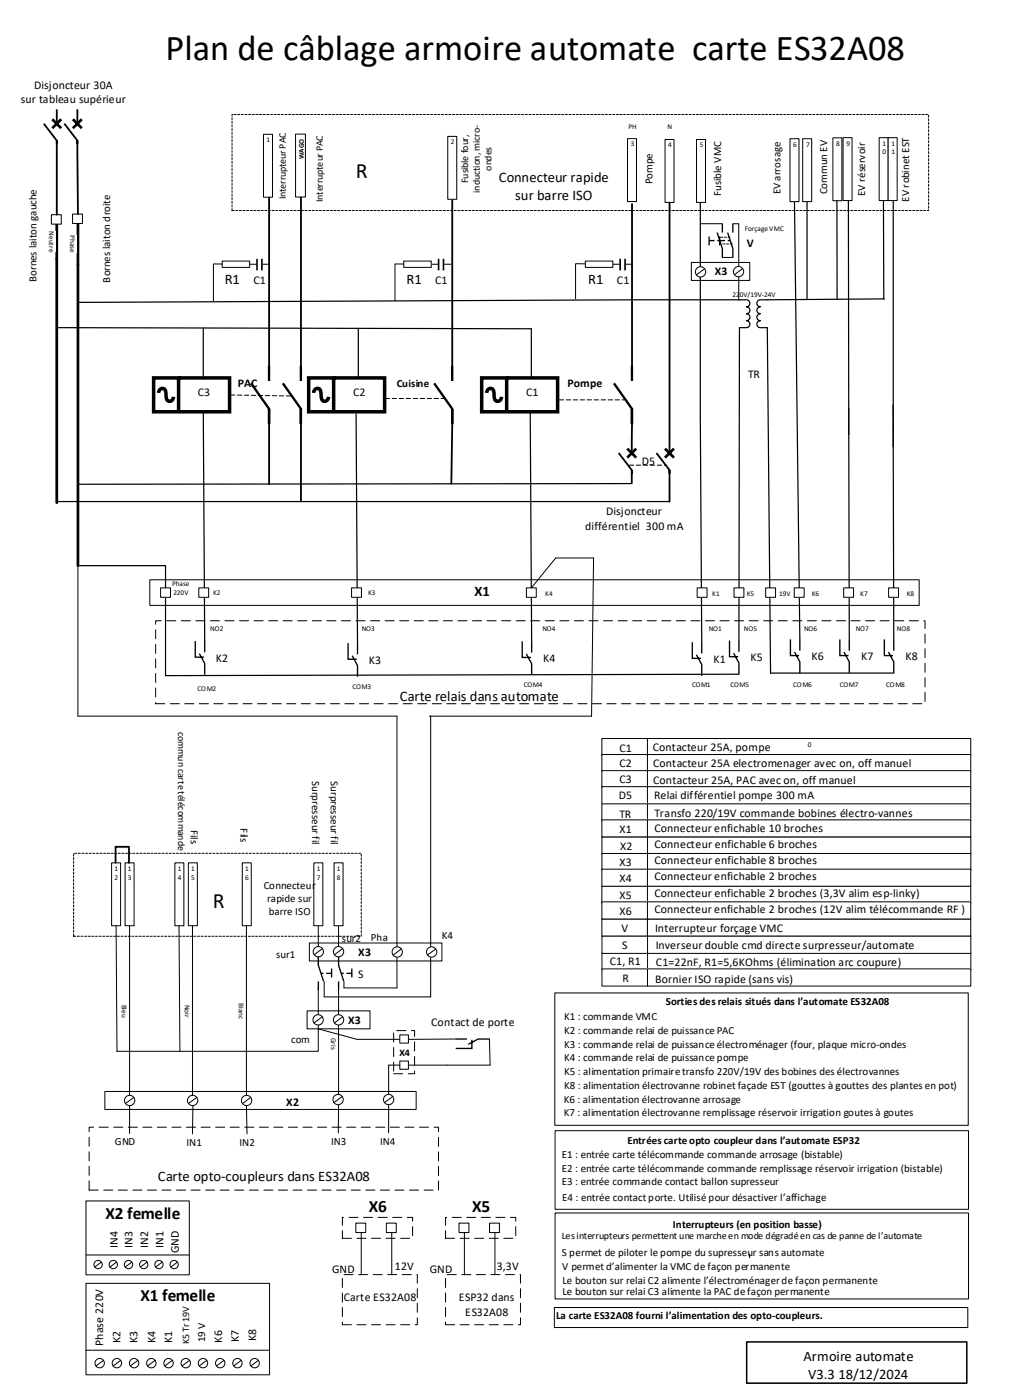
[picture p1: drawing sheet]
<svg xmlns="http://www.w3.org/2000/svg" width="297mm" height="407mm" viewBox="0 0 297 407" stroke-linecap="round" stroke-linejoin="round" font-family="sans-serif">
<path d="M46.1 114.3a1.08 1.08 0 0 1 1-1.3 1.08 1.08 0 0 1 1.1 1.1l.1 .8a1.41 1.41 0 0 0 1.1 1.8 1.21 1.21 0 0 0 1-1.3M51.9 109.9h14.8v9.9h-22v-9.9h7.2v9.9M91.2 114.3a1.08 1.08 0 0 1 1-1.3 1.08 1.08 0 0 1 1.1 1.1l.1 .8a1.41 1.41 0 0 0 1 1.8 1.21 1.21 0 0 0 1.1-1.3M97 109.9h14.8v9.9h-22.1v-9.9h7.3v9.9M141.5 114.3a1.08 1.08 0 0 1 1-1.3 1.08 1.08 0 0 1 1.1 1.1l.1 .8a1.41 1.41 0 0 0 1 1.8 1.21 1.21 0 0 0 1.1-1.3M147.3 109.9h14.8v9.9h-22v-9.9h7.2v9.9" fill="none" stroke="#000" stroke-width="1" stroke-linecap="butt"/>
<path d="M126.2 111.5l5.3 7.4v4.4v-4.4M131.5 106.4v4.4M178.5 111.5l5.2 7.4v4.4v-4.4M183.7 106.4v4.4" fill="none" stroke="#000" stroke-width=".68" stroke-linecap="butt"/>
<path d="M16.5 65.2v10.1" fill="none" stroke="#000" stroke-width=".79"/>
<path d="M13.6 67.2h2.6v6.1h-2.6z" fill-rule="evenodd" fill="#fff"/>
<path d="M16.5 75.3v70.9M22.7 65v12" fill="none" stroke="#000" stroke-width=".79"/>
<path d="M19.8 68.4h2.5v5.1h-2.5z" fill-rule="evenodd" fill="#fff"/>
<path d="M22.7 77v87.5" fill="none" stroke="#000" stroke-width=".79"/>
<g fill="none" stroke="#000" stroke-width=".35">
<path d="M203.6 58.5v63.2l.4 65.1M231 58.6l1.6 127.4M234.7 58.6v28.5M246.7 57.6l.1 68.8M256.9 57.7l.1 29.2M259.7 57.4v72.6M16.5 95.3l138 .3v14.3M22.7 88l194.3-.8a1.01 1.01 0 0 1 1 1 1.01 1.01 0 0 1-1 1 1.01 1.01 0 0 1 1 1 1.01 1.01 0 0 1-1 1 1.01 1.01 0 0 1 1 1.1 1.01 1.01 0 0 1-1 1 1.01 1.01 0 0 1 1 1 1.01 1.01 0 0 1-1 1h-2l-.2 91M59.1 95.4v14.5M104.2 95.5v14.4M257.2 86.9l-36.1 .3a1.01 1.01 0 0 0-1 1 1.01 1.01 0 0 0 1 1 1.01 1.01 0 0 0-1 1 1.01 1.01 0 0 0 1 1 1.01 1.01 0 0 0-1 1.1 1.01 1.01 0 0 0 1 1 1.01 1.01 0 0 0-1 1 1.01 1.01 0 0 0 1 1h2l.9 100.5M59.1 119.8l.4 66.6"/>
<path d="M154.2 119.9l.4 66.6M246.8 118.6l.1 67.4M259.7 117.8l.2 68.2M103.5 120.4l.4 66.6M183.7 140.7l-161 .2M214.9 196.1l-166.8 .4M224 195.8h35.9"/>
</g>
<g fill="none" stroke="#000" stroke-width=".39">
<path d="M56.8 186.4v4.7h2.5M58 190.1l1.5 2.9v3.2M59.5 186.4v3.3M101.2 187v4.7h2.5M102.4 190.7l1.5 2.9v3.2M103.9 187v3.3M151.8 186.5v4.7h2.6M153 190.2l1.6 2.8v3.3M154.6 186.5v3.3M201.3 186.8v4.7h2.5M202.5 190.5l1.5 2.8v3.3M204 186.8v3.3"/>
<path d="M212.1 186.3v4.7h2.5M213.3 190l1.5 2.8v3.3M214.8 186.3v3.3M229.8 186v4.7h2.5M231 189.6l1.6 2.9v3.3M232.6 186v3.3M244.2 186v4.7h2.5M245.4 189.6l1.5 2.9v3.3M246.9 186v3.3M257.1 186v4.7h2.5M258.3 189.6l1.6 2.9v3.3M259.9 186v3.3"/>
</g>
<path d="M78.2 57.4v49M131.5 58.3v48.1M183.8 59.3v47.1M194.7 58.3v69.3" fill="none" stroke="#000" stroke-width=".53"/>
<path d="M45.3 180.5h223.7v24.2h-223.7z" fill="none" stroke="#000" stroke-width=".29" stroke-dasharray="2.6 1.6"/>
<path d="M76.6 39.1h2.6v18.3h-2.6z" fill-rule="evenodd" fill="#fff"/>
<path d="M76.6 39.1h2.6v18.3h-2.6z" fill="none" stroke="#000" stroke-width=".29"/>
<path d="M130.2 39.7h2.6v18.3h-2.6z" fill-rule="evenodd" fill="#fff"/>
<path d="M130.2 39.7h2.6v18.3h-2.6z" fill="none" stroke="#000" stroke-width=".29"/>
<path d="M182.5 40.3h2.6v18.3h-2.6z" fill-rule="evenodd" fill="#fff"/>
<path d="M182.5 40.3h2.6v18.3h-2.6z" fill="none" stroke="#000" stroke-width=".29"/>
<path d="M193.4 40.6h2.6v18.3h-2.6z" fill-rule="evenodd" fill="#fff"/>
<path d="M193.4 40.6h2.6v18.3h-2.6z" fill="none" stroke="#000" stroke-width=".29"/>
<path d="M202.5 40.6h2.6v18.3h-2.6z" fill-rule="evenodd" fill="#fff"/>
<path d="M202.5 40.6h2.6v18.3h-2.6z" fill="none" stroke="#000" stroke-width=".29"/>
<path d="M233.4 40.3h2.6v18.3h-2.6z" fill-rule="evenodd" fill="#fff"/>
<path d="M233.4 40.3h2.6v18.3h-2.6z" fill="none" stroke="#000" stroke-width=".29"/>
<path d="M229.7 40.3h2.6v18.3h-2.6z" fill-rule="evenodd" fill="#fff"/>
<path d="M229.7 40.3h2.6v18.3h-2.6z" fill="none" stroke="#000" stroke-width=".29"/>
<path d="M242.2 40.1h2.6v18.3h-2.6z" fill-rule="evenodd" fill="#fff"/>
<path d="M242.2 40.1h2.6v18.3h-2.6z" fill="none" stroke="#000" stroke-width=".29"/>
<path d="M245.1 40h2.6v18.3h-2.6z" fill-rule="evenodd" fill="#fff"/>
<path d="M245.1 40h2.6v18.3h-2.6z" fill="none" stroke="#000" stroke-width=".29"/>
<path d="M255.6 40h2.6v18.3h-2.6z" fill-rule="evenodd" fill="#fff"/>
<path d="M255.6 40h2.6v18.3h-2.6z" fill="none" stroke="#000" stroke-width=".29"/>
<path d="M258.2 40h2.7v18.3h-2.7z" fill-rule="evenodd" fill="#fff"/>
<path d="M258.2 40h2.7v18.3h-2.7z" fill="none" stroke="#000" stroke-width=".29"/>
<path d="M25.9 327.8h101.6v18.3h-101.6z" fill="none" stroke="#000" stroke-width=".29" stroke-dasharray="2.6 1.6"/>
<path d="M32.4 251h2.7v18.3h-2.7z" fill-rule="evenodd" fill="#fff"/>
<path d="M32.4 251h2.7v18.3h-2.7z" fill="none" stroke="#000" stroke-width=".29"/>
<path d="M36.4 251h2.6v18.3h-2.6z" fill-rule="evenodd" fill="#fff"/>
<path d="M36.4 251h2.6v18.3h-2.6z" fill="none" stroke="#000" stroke-width=".29"/>
<path d="M50.8 251h2.7v18.3h-2.7z" fill-rule="evenodd" fill="#fff"/>
<path d="M50.8 251h2.7v18.3h-2.7z" fill="none" stroke="#000" stroke-width=".29"/>
<path d="M54.8 251h2.6v18.3h-2.6z" fill-rule="evenodd" fill="#fff"/>
<path d="M54.8 251h2.6v18.3h-2.6z" fill="none" stroke="#000" stroke-width=".29"/>
<path d="M70.4 251h2.7v18.3h-2.7z" fill-rule="evenodd" fill="#fff"/>
<path d="M70.4 251h2.7v18.3h-2.7z" fill="none" stroke="#000" stroke-width=".29"/>
<path d="M91.2 251h2.7v18.3h-2.7z" fill-rule="evenodd" fill="#fff"/>
<path d="M91.2 251h2.7v18.3h-2.7z" fill="none" stroke="#000" stroke-width=".29"/>
<path d="M97.1 251h2.6v18.3h-2.6z" fill-rule="evenodd" fill="#fff"/>
<path d="M97.1 251h2.6v18.3h-2.6zM33.8 269.3l.2 36.5M37.7 269.3v49.3M52 269.3l.3 36.5M92.5 287.5v18.3h-58.6" fill="none" stroke="#000" stroke-width=".29"/>
<path d="M34.8 292h2.5v3.8h-2.5z" fill-rule="evenodd" fill="#fff"/>
<path d="M56 269.3v49.3" fill="none" stroke="#000" stroke-width=".29"/>
<path d="M53.1 292.1h2.5v3.7h-2.5z" fill-rule="evenodd" fill="#fff"/>
<path d="M71.6 269.3v49.3" fill="none" stroke="#000" stroke-width=".29"/>
<path d="M68.8 291.6h2.5v4.7h-2.5z" fill-rule="evenodd" fill="#fff"/>
<path d="M98.4 288v30.7" fill="none" stroke="#000" stroke-width=".29"/>
<path d="M95.5 301.7h2.6v3.3h-2.6z" fill-rule="evenodd" fill="#fff"/>
<path d="M182.4 130.5l2.6 2.6M185 130.5l-2.6 2.6M193.4 130.5l2.6 2.6M196 130.5l-2.6 2.6" fill="none" stroke="#000" stroke-width=".78" stroke-linecap="butt"/>
<path d="M179.9 131.8l3.8 4.9v1.1M183.7 127.6v4.2M183.7 136.7v4M190.9 131.8l3.8 4.9v1.1M194.7 127.6v4.2M194.7 136.7v4" fill="none" stroke="#000" stroke-width=".52"/>
<path d="M78.2 123.3v17.5M131.5 123.3l-.3 17.4M183.8 123.3l-.1 4.3M194.7 140.7v5.2" fill="none" stroke="#000" stroke-width=".53"/>
<path d="M243.3 58.4l.1 28.6M16.5 145.9h178.2" fill="none" stroke="#000" stroke-width=".35"/>
<path d="M203.6 65.1h6.4M210 74.9h3.1M213.1 65.1h1.7v22.2" fill="none" stroke="#000" stroke-width=".29"/>
<path d="M212.3 69h-3.1M212.9 71h-3" fill="none" stroke="#000" stroke-width=".29" stroke-dasharray=".6 .4"/>
<path d="M206.2 68.8v2.6M208.5 67.6l1.5 4.7v2.6M209.2 68.8v2.6M210 65.1v2.5M211.6 67.6l1.5 4.7v2.6M213.1 65.1v2.5" fill="none" stroke="#000" stroke-width=".39"/>
<path d="M206.2 70h3.1M209.2 70h3.1" fill="none" stroke="#000" stroke-width=".39" stroke-dasharray="1.6 .8" stroke-linecap="butt"/>
<path d="M217.1 390.3h64v12h-64z" fill="none" stroke="#000" stroke-width=".44"/>
<path d="M57.8 171h2.9v2.7h-2.9z" fill-rule="evenodd" fill="#fff"/>
<path d="M57.8 171h2.9v2.7h-2.9z" fill="none" stroke="#000" stroke-width=".29"/>
<path d="M102.2 171h2.9v2.7h-2.9z" fill-rule="evenodd" fill="#fff"/>
<path d="M102.2 171h2.9v2.7h-2.9z" fill="none" stroke="#000" stroke-width=".29"/>
<path d="M153.1 171h2.8v2.7h-2.8z" fill-rule="evenodd" fill="#fff"/>
<path d="M153.1 171h2.8v2.7h-2.8z" fill="none" stroke="#000" stroke-width=".29"/>
<path d="M202.7 171h2.9v2.7h-2.9z" fill-rule="evenodd" fill="#fff"/>
<path d="M202.7 171h2.9v2.7h-2.9z" fill="none" stroke="#000" stroke-width=".29"/>
<path d="M213.4 171h2.9v2.7h-2.9z" fill-rule="evenodd" fill="#fff"/>
<path d="M213.4 171h2.9v2.7h-2.9z" fill="none" stroke="#000" stroke-width=".29"/>
<path d="M230.9 171h2.9v2.7h-2.9z" fill-rule="evenodd" fill="#fff"/>
<path d="M230.9 171h2.9v2.7h-2.9z" fill="none" stroke="#000" stroke-width=".29"/>
<path d="M222.6 171h2.9v2.7h-2.9z" fill-rule="evenodd" fill="#fff"/>
<path d="M222.6 171h2.9v2.7h-2.9z" fill="none" stroke="#000" stroke-width=".29"/>
<path d="M245.3 171h2.9v2.7h-2.9z" fill-rule="evenodd" fill="#fff"/>
<path d="M245.3 171h2.9v2.7h-2.9z" fill="none" stroke="#000" stroke-width=".29"/>
<path d="M258.4 171h2.8v2.7h-2.8z" fill-rule="evenodd" fill="#fff"/>
<path d="M43.6 168.6h223.7v7.5h-223.7zM258.4 171h2.8v2.7h-2.8z" fill="none" stroke="#000" stroke-width=".29"/>
<path d="M48.1 173.8v22.7" fill="none" stroke="#000" stroke-width=".35"/>
<path d="M46.7 171h2.9v2.7h-2.9z" fill-rule="evenodd" fill="#fff"/>
<path d="M46.7 171h2.9v2.7h-2.9zM30.5 317.5h90.5v5.2h-90.5z" fill="none" stroke="#000" stroke-width=".29"/>
<path d="M22.7 164.5h25.4v6.5" fill="none" stroke="#000" stroke-width=".35"/>
<path d="M175 214.8h13.5v5h-13.5z" fill-rule="evenodd" fill="#fff"/>
<path d="M175 214.8h13.5v5h-13.5z" fill="none" stroke="#000" stroke-width=".29"/>
<path d="M175 219.5h13.5v5h-13.5z" fill-rule="evenodd" fill="#fff"/>
<path d="M175 219.5h13.5v5h-13.5z" fill="none" stroke="#000" stroke-width=".29"/>
<path d="M175 224.1h13.5v5h-13.5z" fill-rule="evenodd" fill="#fff"/>
<path d="M175 224.1h13.5v5h-13.5z" fill="none" stroke="#000" stroke-width=".29"/>
<path d="M175 228.8h13.5v5h-13.5z" fill-rule="evenodd" fill="#fff"/>
<path d="M175 228.8h13.5v5h-13.5z" fill="none" stroke="#000" stroke-width=".29"/>
<path d="M175 233.8h13.5v5h-13.5z" fill-rule="evenodd" fill="#fff"/>
<path d="M175 233.8h13.5v5h-13.5z" fill="none" stroke="#000" stroke-width=".29"/>
<path d="M175 238.5h13.5v5h-13.5z" fill-rule="evenodd" fill="#fff"/>
<path d="M175 238.5h13.5v5h-13.5z" fill="none" stroke="#000" stroke-width=".29"/>
<path d="M175 243.5h13.5v5h-13.5z" fill-rule="evenodd" fill="#fff"/>
<path d="M175 243.5h13.5v5h-13.5z" fill="none" stroke="#000" stroke-width=".29"/>
<path d="M188.2 214.8h94.1v5h-94.1z" fill-rule="evenodd" fill="#fff"/>
<path d="M188.2 214.8h94.1v5h-94.1z" fill="none" stroke="#000" stroke-width=".29"/>
<path d="M188.2 219.5h94.1v5h-94.1z" fill-rule="evenodd" fill="#fff"/>
<path d="M188.2 219.5h94.1v5h-94.1z" fill="none" stroke="#000" stroke-width=".29"/>
<path d="M188.2 224.1h94.1v5h-94.1z" fill-rule="evenodd" fill="#fff"/>
<path d="M188.2 224.1h94.1v5h-94.1z" fill="none" stroke="#000" stroke-width=".29"/>
<path d="M188.2 228.8h94.1v5h-94.1z" fill-rule="evenodd" fill="#fff"/>
<path d="M188.2 228.8h94.1v5h-94.1z" fill="none" stroke="#000" stroke-width=".29"/>
<path d="M188.2 233.8h94.1v5h-94.1z" fill-rule="evenodd" fill="#fff"/>
<path d="M188.2 233.8h94.1v5h-94.1z" fill="none" stroke="#000" stroke-width=".29"/>
<path d="M188.2 238.5h94.1v5h-94.1z" fill-rule="evenodd" fill="#fff"/>
<path d="M188.2 238.5h94.1v5h-94.1z" fill="none" stroke="#000" stroke-width=".29"/>
<path d="M188.3 243.5h94v5h-94z" fill-rule="evenodd" fill="#fff"/>
<path d="M188.3 243.5h94v5h-94z" fill="none" stroke="#000" stroke-width=".29"/>
<path d="M175 267.3h13.2v5h-13.2z" fill-rule="evenodd" fill="#fff"/>
<path d="M175 267.3h13.2v5h-13.2z" fill="none" stroke="#000" stroke-width=".29"/>
<path d="M188.2 267.3h94.1v5h-94.1z" fill-rule="evenodd" fill="#fff"/>
<path d="M188.2 267.3h94.1v5h-94.1z" fill="none" stroke="#000" stroke-width=".29"/>
<path d="M67.5 33.3h202.5v27.9h-202.5zM21.4 248.2h83.6v24.1h-83.6z" fill="none" stroke="#000" stroke-width=".29" stroke-dasharray=".6 .4"/>
<path d="M175 277.1h13.4v5h-13.4z" fill-rule="evenodd" fill="#fff"/>
<path d="M175 277.1h13.4v5h-13.4z" fill="none" stroke="#000" stroke-width=".29"/>
<path d="M188.3 277.1h94v5h-94z" fill-rule="evenodd" fill="#fff"/>
<path d="M210 74.9h.1M22.6 164.5v43.8h92.8v79h-15.4v-1.8M154.5 171l7.1-8.7h11l-.6 46h-47.1M125.2 208.2v81.8h-30.9v-4.5M92.6 269.3v11.5M98.4 269.3v8.9M188.3 277.1h94v5h-94z" fill="none" stroke="#000" stroke-width=".29"/>
<path d="M92.6 278.2v2.6l1.5 4.6M98.4 278.2v2.6l1.6 4.6M92.6 285.4v2.6M96.4 281.7v2.6M98.4 285.4v2.6M102.3 281.7v2.6" fill="none" stroke="#000" stroke-width=".39"/>
<path d="M96.4 283.1h-3.1M102.3 283.1h-3.1" fill="none" stroke="#000" stroke-width=".39" stroke-dasharray="1.6 .8" stroke-linecap="butt"/>
<path d="M175 272.3h13.3v5h-13.3z" fill-rule="evenodd" fill="#fff"/>
<path d="M175 272.3h13.3v5h-13.3z" fill="none" stroke="#000" stroke-width=".29"/>
<path d="M188.3 272.3h94v5h-94z" fill-rule="evenodd" fill="#fff"/>
<path d="M89.9 274.3h38.6v5.2h-38.6zM188.3 272.3h94v5h-94zM89.3 294h18.3v5.2h-18.3zM37.7 321.4v8.3M56.1 321.4l-.1 8.4M71.6 321.4l.2 8.4M98.4 321.4v8.1" fill="none" stroke="#000" stroke-width=".29"/>
<path d="M175 248.2h13.5v5h-13.5z" fill-rule="evenodd" fill="#fff"/>
<path d="M175 248.2h13.5v5h-13.5z" fill="none" stroke="#000" stroke-width=".29"/>
<path d="M188.3 248.2h94v5h-94z" fill-rule="evenodd" fill="#fff"/>
<path d="M201 76.3h17v5.3h-17zM188.3 248.2h94v5h-94zM92.5 299.2l11.3 3.1h12.3M161.3 288.8h120.2v38.5h-120.2zM113 309.8v19.7M132.5 302.2l-13.6 .1M142.3 302.2l.2 7.6h-23.6M161.4 328.9h120.2v22.8h-120.2zM161.4 352.8h120.2v25h-120.2zM217.9 364.6v1.3" fill="none" stroke="#000" stroke-width=".29"/>
<path d="M67 114.9l18 .3M112 115.9h17M162.6 116.3h18.9M183 135.3h10.7" fill="none" stroke="#000" stroke-width=".29" stroke-dasharray="1.3 .8"/>
<path d="M132.5 302.2h3.3M137.2 302.4v2.5h-4.7M142.3 302.2h-3.3l-2.8 1.6" fill="none" stroke="#000" stroke-width=".39"/>
<path d="M114.5 299.8h6v12.5h-6z" fill="none" stroke="#000" stroke-width=".29" stroke-dasharray="2.6 1.6"/>
<path d="M175 252.8h13.5v5h-13.5z" fill-rule="evenodd" fill="#fff"/>
<path d="M175 252.8h13.5v5h-13.5z" fill="none" stroke="#000" stroke-width=".29"/>
<path d="M188.2 252.8h94.1v5h-94.1z" fill-rule="evenodd" fill="#fff"/>
<path d="M188.2 252.8h94.1v5h-94.1zM25 373.3h53.4v26.6h-53.4z" fill="none" stroke="#000" stroke-width=".29"/>
<circle cx="29" cy="396.5" r="1.37" fill="#fff"/>
<g fill="none" stroke="#000" stroke-width=".29">
<path d="M30.1 395.7l-2.2 1.6"/>
<circle cx="29" cy="396.5" r="1.37"/>
</g>
<circle cx="34" cy="396.5" r="1.37" fill="#fff"/>
<g fill="none" stroke="#000" stroke-width=".29">
<path d="M35.1 395.7l-2.2 1.6"/>
<circle cx="34" cy="396.5" r="1.37"/>
</g>
<circle cx="39" cy="396.5" r="1.37" fill="#fff"/>
<g fill="none" stroke="#000" stroke-width=".29">
<path d="M40.1 395.7l-2.2 1.6"/>
<circle cx="39" cy="396.5" r="1.37"/>
</g>
<circle cx="44" cy="396.5" r="1.37" fill="#fff"/>
<g fill="none" stroke="#000" stroke-width=".29">
<path d="M45.1 395.7l-2.2 1.6"/>
<circle cx="44" cy="396.5" r="1.37"/>
</g>
<circle cx="49" cy="396.5" r="1.37" fill="#fff"/>
<g fill="none" stroke="#000" stroke-width=".29">
<path d="M50.1 395.7l-2.2 1.6"/>
<circle cx="49" cy="396.5" r="1.37"/>
</g>
<circle cx="54" cy="396.5" r="1.37" fill="#fff"/>
<g fill="none" stroke="#000" stroke-width=".29">
<path d="M55.1 395.7l-2.2 1.6"/>
<circle cx="54" cy="396.5" r="1.37"/>
</g>
<circle cx="59" cy="396.5" r="1.37" fill="#fff"/>
<g fill="none" stroke="#000" stroke-width=".29">
<path d="M60.1 395.7l-2.2 1.6"/>
<circle cx="59" cy="396.5" r="1.37"/>
</g>
<circle cx="64" cy="396.5" r="1.37" fill="#fff"/>
<g fill="none" stroke="#000" stroke-width=".29">
<path d="M65.1 395.7l-2.2 1.6"/>
<circle cx="64" cy="396.5" r="1.37"/>
</g>
<circle cx="69" cy="396.5" r="1.37" fill="#fff"/>
<g fill="none" stroke="#000" stroke-width=".29">
<path d="M70.1 395.7l-2.2 1.6"/>
<circle cx="69" cy="396.5" r="1.37"/>
</g>
<circle cx="74" cy="396.5" r="1.37" fill="#fff"/>
<g fill="none" stroke="#000" stroke-width=".29">
<path d="M25 392.7h53.4M75.1 395.7l-2.2 1.6"/>
<circle cx="74" cy="396.5" r="1.37"/>
</g>
<path d="M14.9 62.4h2.9v2.8h-2.9z" fill-rule="evenodd" fill="#fff"/>
<path d="M14.9 62.4h2.9v2.8h-2.9z" fill="none" stroke="#000" stroke-width=".29"/>
<path d="M21.1 62.3h2.9v2.7h-2.9z" fill-rule="evenodd" fill="#fff"/>
<path d="M21.1 62.3h2.9v2.7h-2.9z" fill="none" stroke="#000" stroke-width=".29"/>
<path d="M16.5 44.8v17.6M22.5 44.8l.2 17.5" fill="none" stroke="#000" stroke-width=".53"/>
<path d="M15.2 34.7l2.6 2.6M17.8 34.7l-2.6 2.6M21.2 34.7l2.6 2.6M23.8 34.7l-2.6 2.6" fill="none" stroke="#000" stroke-width=".78" stroke-linecap="butt"/>
<path d="M12.7 36l3.8 4.9v1M16.5 31.8v4.2M18.7 36l3.8 4.9v1M22.5 31.8v4.2M16.5 40.9v3.9M22.5 40.9v3.9" fill="none" stroke="#000" stroke-width=".52"/>
<path d="M175 257.8h13.5v5h-13.5z" fill-rule="evenodd" fill="#fff"/>
<path d="M175 257.8h13.5v5h-13.5z" fill="none" stroke="#000" stroke-width=".29"/>
<path d="M188.2 257.8h94.1v5h-94.1z" fill-rule="evenodd" fill="#fff"/>
<path d="M188.2 257.8h94.1v5h-94.1z" fill="none" stroke="#000" stroke-width=".29"/>
<path d="M129.5 354.1h20.5v6.1h-20.5zM129.5 370.7h21.8v14.6h-21.8z" fill="none" stroke="#000" stroke-width=".29" stroke-dasharray="2.6 1.6"/>
<path d="M133.5 355.8h2.8v2.7h-2.8z" fill-rule="evenodd" fill="#fff"/>
<path d="M133.5 355.8h2.8v2.7h-2.8z" fill="none" stroke="#000" stroke-width=".29"/>
<path d="M142.3 355.8h2.9v2.7h-2.9z" fill-rule="evenodd" fill="#fff"/>
<path d="M72.5 76.9h2.1M76.4 76.9h2M135 358.5v12.2M142.3 355.8h2.9v2.7h-2.9zM143.9 358.5v12.2" fill="none" stroke="#000" stroke-width=".29"/>
<path d="M75.9 75.3h.5v3.3h-.5zM74.5 75.3h.5v3.3h-.5z" fill-rule="evenodd" fill="#000"/>
<path d="M64.6 75.9h8v1.9h-8z" fill-rule="evenodd" fill="#fff"/>
<path d="M64.6 75.9h8v1.9h-8zM64.6 76.8h-2.5v10.7M125.3 76.9h2.1M129.2 76.9h2" fill="none" stroke="#000" stroke-width=".29"/>
<path d="M128.7 75.3h.5v3.3h-.5zM127.3 75.3h.5v3.3h-.5z" fill-rule="evenodd" fill="#000"/>
<path d="M117.4 75.9h8v1.9h-8z" fill-rule="evenodd" fill="#fff"/>
<path d="M117.4 75.9h8v1.9h-8zM117.4 76.8h-2.5v10.7M178.1 76.9h2.1M182 76.9h2" fill="none" stroke="#000" stroke-width=".29"/>
<path d="M181.5 75.3h.5v3.3h-.5zM180.1 75.3h.5v3.3h-.5z" fill-rule="evenodd" fill="#000"/>
<path d="M170.2 75.9h8v1.9h-8z" fill-rule="evenodd" fill="#fff"/>
<path d="M170 76.7h-2.6v10.2M170.2 75.9h8v1.9h-8z" fill="none" stroke="#000" stroke-width=".29"/>
<path d="M175 281.8h13.4v5h-13.4z" fill-rule="evenodd" fill="#fff"/>
<path d="M175 281.8h13.4v5h-13.4z" fill="none" stroke="#000" stroke-width=".29"/>
<path d="M188.3 281.8h94v5h-94z" fill-rule="evenodd" fill="#fff"/>
<path d="M188.3 281.8h94v5h-94zM161.2 380.3h120.2v5.8h-120.2z" fill="none" stroke="#000" stroke-width=".29"/>
<path d="M73 111.5l5.2 7.4v4.4v-4.4M78.2 106.4v4.4" fill="none" stroke="#000" stroke-width=".68" stroke-linecap="butt"/>
<circle cx="37.7" cy="320.1" r="1.5" fill="#fff"/>
<g fill="none" stroke="#000" stroke-width=".29">
<path d="M38.9 319.2l-2.4 1.8"/>
<circle cx="37.7" cy="320.1" r="1.5"/>
</g>
<circle cx="56" cy="320.1" r="1.5" fill="#fff"/>
<g fill="none" stroke="#000" stroke-width=".29">
<path d="M57.2 319.2l-2.4 1.8"/>
<circle cx="56" cy="320.1" r="1.5"/>
</g>
<circle cx="71.7" cy="320.1" r="1.5" fill="#fff"/>
<g fill="none" stroke="#000" stroke-width=".29">
<path d="M72.9 319.2l-2.4 1.8"/>
<circle cx="71.7" cy="320.1" r="1.5"/>
</g>
<circle cx="98.3" cy="319.8" r="1.5" fill="#fff"/>
<g fill="none" stroke="#000" stroke-width=".29">
<path d="M99.5 318.9l-2.4 1.8"/>
<circle cx="98.3" cy="319.8" r="1.5"/>
</g>
<circle cx="98.4" cy="296.6" r="1.5" fill="#fff"/>
<g fill="none" stroke="#000" stroke-width=".29">
<path d="M99.6 295.7l-2.4 1.8"/>
<circle cx="98.4" cy="296.6" r="1.5"/>
</g>
<circle cx="92.5" cy="296.6" r="1.5" fill="#fff"/>
<g fill="none" stroke="#000" stroke-width=".29">
<path d="M93.7 295.7l-2.4 1.8"/>
<circle cx="92.5" cy="296.6" r="1.5"/>
</g>
<circle cx="92.6" cy="276.8" r="1.5" fill="#fff"/>
<g fill="none" stroke="#000" stroke-width=".29">
<path d="M93.8 275.9l-2.5 1.8"/>
<circle cx="92.6" cy="276.8" r="1.5"/>
</g>
<circle cx="98.4" cy="276.8" r="1.5" fill="#fff"/>
<g fill="none" stroke="#000" stroke-width=".29">
<path d="M99.6 275.9l-2.4 1.8"/>
<circle cx="98.4" cy="276.8" r="1.5"/>
</g>
<circle cx="115.5" cy="276.9" r="1.5" fill="#fff"/>
<g fill="none" stroke="#000" stroke-width=".29">
<path d="M116.7 276l-2.4 1.8"/>
<circle cx="115.5" cy="276.9" r="1.5"/>
</g>
<circle cx="125.5" cy="276.9" r="1.5" fill="#fff"/>
<g fill="none" stroke="#000" stroke-width=".29">
<path d="M126.7 276l-2.4 1.8"/>
<circle cx="125.5" cy="276.9" r="1.5"/>
</g>
<circle cx="113" cy="319.8" r="1.5" fill="#fff"/>
<g fill="none" stroke="#000" stroke-width=".29">
<path d="M114.2 318.9l-2.4 1.8"/>
<circle cx="113" cy="319.8" r="1.5"/>
</g>
<path d="M116.2 301h2.5v2.4h-2.5z" fill-rule="evenodd" fill="#fff"/>
<path d="M116.2 301h2.5v2.4h-2.5z" fill="none" stroke="#000" stroke-width=".29"/>
<path d="M116.2 308.6h2.5v2.4h-2.5z" fill-rule="evenodd" fill="#fff"/>
<path d="M113 309.8h3.2M116.2 308.6h2.5v2.4h-2.5z" fill="none" stroke="#000" stroke-width=".29"/>
<circle cx="203.7" cy="79.1" r="1.5" fill="#fff"/>
<g fill="none" stroke="#000" stroke-width=".29">
<path d="M204.9 78.2l-2.4 1.8"/>
<circle cx="203.7" cy="79.1" r="1.5"/>
</g>
<circle cx="214.7" cy="79" r="1.5" fill="#fff"/>
<g fill="none" stroke="#000" stroke-width=".29">
<path d="M215.9 78.1l-2.4 1.8"/>
<circle cx="214.7" cy="79" r="1.5"/>
</g>
<path d="M99.5 354.1h20.5v6.1h-20.5zM99.5 370.7h21.8v14.6h-21.8z" fill="none" stroke="#000" stroke-width=".29" stroke-dasharray="2.6 1.6"/>
<path d="M103.5 355.8h2.8v2.7h-2.8z" fill-rule="evenodd" fill="#fff"/>
<path d="M103.5 355.8h2.8v2.7h-2.8z" fill="none" stroke="#000" stroke-width=".29"/>
<path d="M112.3 355.8h2.9v2.7h-2.9z" fill-rule="evenodd" fill="#fff"/>
<path d="M105 358.5v12.2M112.3 355.8h2.9v2.7h-2.9zM113.9 358.5v12.2" fill="none" stroke="#000" stroke-width=".29"/>
<path d="M175 262.3h13.5v5h-13.5z" fill-rule="evenodd" fill="#fff"/>
<path d="M175 262.3h13.5v5h-13.5z" fill="none" stroke="#000" stroke-width=".29"/>
<path d="M188.2 262.3h94.1v5h-94.1z" fill-rule="evenodd" fill="#fff"/>
<path d="M188.2 262.3h94.1v5h-94.1zM25 349.3h30v21.5h-30z" fill="none" stroke="#000" stroke-width=".29"/>
<path d="M33.6 251v-4.7h3.9v4.7" fill="none" stroke="#000" stroke-width=".53"/>
<circle cx="28.5" cy="367.8" r="1.21" fill="#fff"/>
<g fill="none" stroke="#000" stroke-width=".29">
<path d="M29.5 367.1l-2 1.4"/>
<circle cx="28.5" cy="367.8" r="1.21"/>
</g>
<circle cx="32.9" cy="367.8" r="1.21" fill="#fff"/>
<g fill="none" stroke="#000" stroke-width=".29">
<path d="M33.9 367.1l-1.9 1.4"/>
<circle cx="32.9" cy="367.8" r="1.21"/>
</g>
<circle cx="37.4" cy="367.8" r="1.21" fill="#fff"/>
<g fill="none" stroke="#000" stroke-width=".29">
<path d="M38.3 367.1l-1.9 1.4"/>
<circle cx="37.4" cy="367.8" r="1.21"/>
</g>
<circle cx="41.8" cy="367.8" r="1.21" fill="#fff"/>
<g fill="none" stroke="#000" stroke-width=".29">
<path d="M42.8 367.1l-2 1.4"/>
<circle cx="41.8" cy="367.8" r="1.21"/>
</g>
<circle cx="46.2" cy="367.8" r="1.21" fill="#fff"/>
<g fill="none" stroke="#000" stroke-width=".29">
<path d="M25 365h30M47.2 367.1l-2 1.4"/>
<circle cx="46.2" cy="367.8" r="1.21"/>
</g>
<circle cx="50.6" cy="367.8" r="1.21" fill="#fff"/>
<g fill="none" stroke="#000" stroke-width=".29">
<path d="M51.6 367.1l-1.9 1.4"/>
<circle cx="50.6" cy="367.8" r="1.21"/>
</g>
<path d="M82.2 111.5l5.3 7.4v4.4v-4.4M87.5 106.4v4.4" fill="none" stroke="#000" stroke-width=".68" stroke-linecap="butt"/>
<path d="M87.5 57.3v49.1M87.5 123.3v22.6" fill="none" stroke="#000" stroke-width=".53"/>
<path d="M85.9 39h2.9v18.3h-2.9z" fill-rule="evenodd" fill="#fff"/>
<path d="M85.9 39h2.9v18.3h-2.9z" fill="none" stroke="#000" stroke-width=".29"/>
<text font-size="10.6" x="48.1" y="17.3">Plan de câblage armoire automate carte ES32A08</text>
<g font-size="6.3">
<text x="103.5" y="51.7">R</text>
<text x="61.9" y="264">R</text>
</g>
<g font-size="5">
<text x="107.2" y="352.4">X6</text>
<text x="137.3" y="352.4">X5</text>
<text x="30.7" y="354.5">X2 femelle</text>
<text x="40.8" y="378.3">X1 femelle</text>
</g>
<g font-size="4.2">
<text x="145" y="53">Connecteur rapide</text>
<text x="149.8" y="58.1">sur barre ISO</text>
<text x="65.3" y="82.6">R1</text>
<text x="118.2" y="82.6">R1</text>
<text x="171" y="82.6">R1</text>
<text x="138" y="173.4">X1</text>
<text x="116.2" y="204">Carte relais dans automate</text>
<text x="45.9" y="343.4">Carte opto-coupleurs dans ES32A08</text>
<text x="233.7" y="395.9">Armoire automate</text>
<text x="235" y="401">V3.3 18/12/2024</text>
</g>
<g font-size="3.4">
<text x="10" y="25.8">Disjoncteur 30A</text>
<text x="6.1" y="30.1">sur tableau supérieur</text>
<text x="217.2" y="71.9">V</text>
<text x="73.7" y="82.5">C1</text>
<text x="126.5" y="82.5">C1</text>
<text x="179.4" y="82.5">C1</text>
<text x="207.8" y="79.8">X3</text>
<text x="69.1" y="112.4">PAC</text>
<text x="165" y="112.4">Pompe</text>
<text x="217.5" y="110">TR</text>
<text x="57.5" y="115.2">C3</text>
<text x="102.6" y="115.2">C2</text>
<text x="153" y="115.2">C1</text>
<text x="186.6" y="135.3">D5</text>
<text x="176.2" y="149.9">Disjoncteur</text>
<text x="170.2" y="154.2">différentiel 300 mA</text>
<text x="62.8" y="192.5">K2</text>
<text x="107.2" y="193.1">K3</text>
<text x="157.9" y="192.6">K4</text>
<text x="207.4" y="192.9">K1</text>
<text x="218.2" y="192.4">K5</text>
<text x="236" y="192.1">K6</text>
<text x="250.4" y="192.1">K7</text>
<text x="263.3" y="192.1">K8</text>
<text x="180.1" y="218.6">C1</text>
<text x="189.8" y="218.5">Contacteur 25A, pompe</text>
<text x="180.1" y="223.1">C2</text>
<text x="180.1" y="227.8">C3</text>
<text x="189.9" y="223">Contacteur 25A electromenager avec on, off manuel</text>
<text x="189.9" y="228">Contacteur 25A, PAC avec on, off manuel</text>
<text x="179.9" y="232.5">D5</text>
<text x="190.2" y="232.5">Relai différentiel pompe 300 mA</text>
<text x="180.1" y="237.8">TR</text>
<text x="190.3" y="237.5">Transfo 220/19V commande bobines électro-vannes</text>
<text x="180.1" y="242.1">X1</text>
<text x="190.3" y="242">Connecteur enfichable 10 broches</text>
<text x="180.1" y="251.9">X3</text>
<text x="180.3" y="247.2">X2</text>
<text x="190.3" y="246.7">Connecteur enfichable 6 broches</text>
<text x="190.3" y="251.4">Connecteur enfichable 8 broches</text>
<text x="180.1" y="256.5">X4</text>
<text x="190.3" y="256">Connecteur enfichable 2 broches</text>
<text x="180.1" y="261.5">X5</text>
<text x="190.3" y="261">Connecteur enfichable 2 broches (3,3V alim esp-linky)</text>
<text x="180.1" y="266">X6</text>
<text x="190.3" y="265.5">Connecteur enfichable 2 broches (12V alim télécommande RF )</text>
<text x="180.7" y="271">V</text>
<text x="190.5" y="271">Interrupteur forçage VMC</text>
<text x="104.2" y="277.9">X3</text>
<text x="177.3" y="280.7">C1, R1</text>
<text x="180.9" y="276">S</text>
<text x="190.6" y="276">Inverseur double cmd directe surpresseur/automate</text>
<text x="190.7" y="281">C1=22nF, R1=5,6KOhms (élimination arc coupure)</text>
<text x="104.2" y="284.3">S</text>
<text x="181" y="285.5">R</text>
<text x="190.5" y="286">Bornier ISO rapide (sans vis)</text>
<text x="101.2" y="297.7">X3</text>
<text x="125.4" y="298.5">Contact de porte</text>
<text x="83.2" y="321.7">X2</text>
<text x="34.3" y="363" transform="rotate(-90 34.3 363)">IN4</text>
<text x="38.5" y="363" transform="rotate(-90 38.5 363)">IN3</text>
<text x="43.1" y="363" transform="rotate(-90 43.1 363)">IN2</text>
<text x="47.5" y="363" transform="rotate(-90 47.5 363)">IN1</text>
<text x="52" y="364.5" transform="rotate(-90 52 364.5)">GND</text>
<text x="96.6" y="370.2">GND</text>
<text x="114.8" y="369.5">12V</text>
<text x="124.9" y="370.2">GND</text>
<text x="144.4" y="369.5">3,3V</text>
<text x="100" y="378.5">Carte ES32A08</text>
<text x="133.4" y="378.5">ESP32 dans</text>
<text x="135.3" y="382.8">ES32A08</text>
<text x="30" y="391.5" transform="rotate(-90 30 391.5)">Phase 220V</text>
<text x="35" y="390.6" transform="rotate(-90 35 390.6)">K2</text>
<text x="40" y="390.6" transform="rotate(-90 40 390.6)">K3</text>
<text x="45.2" y="390.6" transform="rotate(-90 45.2 390.6)">K4</text>
<text x="50" y="390.6" transform="rotate(-90 50 390.6)">K1</text>
<text x="64.6" y="390.6" transform="rotate(-90 64.6 390.6)">K6</text>
<text x="69.4" y="390.3" transform="rotate(-90 69.4 390.3)">K7</text>
<text x="74.4" y="390.1" transform="rotate(-90 74.4 390.1)">K8</text>
</g>
<g font-size="3.2">
<text x="189.7" y="53.7" transform="rotate(-90 189.7 53.7)">Pompe</text>
<text x="209.7" y="57.1" transform="rotate(-90 209.7 57.1)">Fusible VMC</text>
<text x="226.9" y="56.5" transform="rotate(-90 226.9 56.5)">EV arrosage</text>
<text x="240.5" y="56.5" transform="rotate(-90 240.5 56.5)">Commun EV</text>
<text x="251.5" y="57" transform="rotate(-90 251.5 57)">EV réservoir</text>
<text x="264.3" y="58.6" transform="rotate(-90 264.3 58.6)">EV robinet EST</text>
<text x="10.7" y="82" transform="rotate(-90 10.7 82)">Bornes laiton gauche</text>
<text x="32.1" y="82.2" transform="rotate(-90 32.1 82.2)">Bornes laiton droite</text>
<text x="115.4" y="112.6">Cuisine</text>
<text x="90.7" y="227.1" transform="rotate(90 90.7 227.1)">Surpresseur fil</text>
<text x="96.2" y="227.2" transform="rotate(90 96.2 227.2)">Surpresseur fil</text>
<text x="55.4" y="241.4" transform="rotate(90 55.4 241.4)">Fils</text>
<text x="69.9" y="240.9" transform="rotate(90 69.9 240.9)">Fils</text>
<text x="76.7" y="258.6">Connecteur</text>
<text x="77.7" y="262.4">rapide sur</text>
<text x="78.2" y="266.2">barre ISO</text>
<text x="99.4" y="273.8">sur2</text>
<text x="107.9" y="273.7">Pha</text>
<text x="128.5" y="273">K4</text>
<text x="80.3" y="278.7">sur1</text>
<text x="193.6" y="292.2">Sorties des relais situés dans l automate ES32A08</text>
<text x="164" y="296.7">K1 : commande VMC</text>
<text x="84.7" y="303.3">com</text>
<text x="164" y="300.7">K2 : commande relai de puissance PAC</text>
<text x="164" y="304.7">K3 : commande relai de puissance électroménager (four, plaque micro-ondes</text>
<text x="164" y="308.7">K4 : commande relai de puissance pompe</text>
<text x="164" y="316.7">K8 : alimentation électrovanne robinet façade EST (gouttes à gouttes des plantes en pot)</text>
<text x="164" y="312.7">K5 : alimentation primaire transfo 220V/19V des bobines des électrovannes</text>
<text x="163.9" y="320.7">K6 : alimentation électrovanne arrosage</text>
<text x="163.9" y="324.7">K7 : alimentation électrovanne remplissage réservoir irrigation goutes à goutes</text>
<text x="33.4" y="333.1">GND</text>
<text x="54.2" y="333.2">IN1</text>
<text x="69.7" y="333.2">IN2</text>
<text x="96.3" y="332.9">IN3</text>
<text x="110.5" y="332.9">IN4</text>
<text x="182.4" y="332.8">Entrées carte opto coupleur dans l automate ESP32</text>
<text x="163.4" y="336.8">E1 : entrée carte télécommande commande arrosage (bistable)</text>
<text x="163.4" y="340.8">E2 : entrée carte télécommande commande remplissage réservoir irrigation (bistable)</text>
<text x="163.4" y="344.8">E3 : entrée commande contact ballon supresseur</text>
<text x="163.5" y="349.2">E4 : entrée contact porte. Utilisé pour désactiver l affichage</text>
<text x="195.7" y="357.2">Interrupteurs (en position basse)</text>
<text x="163.4" y="365.2">S permet de piloter le pompe du supresseur sans automate</text>
<text x="163.5" y="369.3">V permet d alimenter la VMC de façon permanente</text>
<text x="163.5" y="373.4">Le bouton sur relai C2 alimente l électroménager de façon permanente</text>
<text x="163.5" y="376.6">Le bouton sur relai C3 alimente la PAC de façon permanente</text>
<text x="161.7" y="383.8">La carte ES32A08 fourni l alimentation des opto-coupleurs.</text>
<text x="59.6" y="390.5" transform="rotate(-90 59.6 390.5)">19 V</text>
</g>
<g font-size="2.9">
<text x="136.1" y="53.3" transform="rotate(-90 136.1 53.3)">Fusible four,</text>
<text x="142.9" y="49.7" transform="rotate(-90 142.9 49.7)">ondes</text>
<text x="83.1" y="58" transform="rotate(-90 83.1 58)">Interrupteur PAC</text>
<text x="93.9" y="58.9" transform="rotate(-90 93.9 58.9)">Interrupteur PAC</text>
<text x="139.5" y="56.1" transform="rotate(-90 139.5 56.1)">induction, micro-</text>
<text x="51.8" y="212.9" transform="rotate(90 51.8 212.9)">commun carte télécommande</text>
<text x="116.1" y="307.2">X4</text>
<text x="163.4" y="360.4">Les interrupteurs permettent une marche en mode dégradé en cas de panne de l automate</text>
<text x="55" y="390.9" transform="rotate(-90 55 390.9)">K5 Tr 19V</text>
</g>
<g font-size="2.1">
<text x="77.5" y="41.3">1</text>
<text x="131.1" y="42">2</text>
<text x="182.8" y="37.6">PH</text>
<text x="194.1" y="37.6">N</text>
<text x="88.3" y="46.3" transform="rotate(-90 88.3 46.3)">WAGO</text>
<text x="183.4" y="42.6">3</text>
<text x="194.3" y="42.9">4</text>
<text x="203.5" y="42.9">5</text>
<text x="230.7" y="42.6">6</text>
<text x="234.4" y="42.6">7</text>
<text x="243.2" y="42.4">8</text>
<text x="246.1" y="42.3">9</text>
<text x="256.6" y="42.3">1</text>
<text x="256.6" y="44.9">0</text>
<text x="259.2" y="42.3">1</text>
<text x="259.2" y="44.9">1</text>
<text x="14.3" y="67.3" transform="rotate(90 14.3 67.3)">Neutre</text>
<text x="20.4" y="68.5" transform="rotate(90 20.4 68.5)">Phase</text>
<text x="216.5" y="67.3">Forçage VMC</text>
<text x="212.9" y="86.3">220V/19V-24V</text>
<text x="50.1" y="170.4">Phase</text>
<text x="50.4" y="173">220V</text>
<text x="62" y="173">K2</text>
<text x="107" y="173">K3</text>
<text x="158.6" y="173.4">K4</text>
<text x="207.1" y="173.4">K1</text>
<text x="217.1" y="173.4">K5</text>
<text x="226.5" y="173.4">19V</text>
<text x="236" y="173.4">K6</text>
<text x="250.1" y="173.4">K7</text>
<text x="263.6" y="173.4">K8</text>
<text x="61.1" y="183.6">NO2</text>
<text x="105.2" y="183.6">NO3</text>
<text x="157.7" y="183.6">NO4</text>
<text x="206.1" y="183.6">NO1</text>
<text x="216.3" y="183.6">NO5</text>
<text x="233.8" y="183.6">NO6</text>
<text x="248.8" y="183.6">NO7</text>
<text x="260.8" y="183.6">NO8</text>
<text x="57.4" y="200.9">COM2</text>
<text x="102.5" y="200.4">COM3</text>
<text x="152.3" y="199.7">COM4</text>
<text x="201.2" y="199.7">COM1</text>
<text x="212.4" y="199.7">COM5</text>
<text x="230.7" y="199.7">COM6</text>
<text x="244.2" y="199.7">COM7</text>
<text x="257.7" y="199.7">COM8</text>
<text x="234.9" y="217.2">0</text>
<text x="33.2" y="253.4">1</text>
<text x="33.2" y="255.9">2</text>
<text x="37.2" y="253.4">1</text>
<text x="37.2" y="255.9">3</text>
<text x="51.7" y="253.4">1</text>
<text x="51.7" y="255.9">4</text>
<text x="55.6" y="253.4">1</text>
<text x="55.6" y="255.9">5</text>
<text x="71.3" y="253.4">1</text>
<text x="71.3" y="255.9">6</text>
<text x="92.1" y="253.4">1</text>
<text x="92.1" y="255.9">7</text>
<text x="98" y="253.4">1</text>
<text x="98" y="255.9">8</text>
<text x="35.5" y="292.2" transform="rotate(90 35.5 292.2)">Bleu</text>
<text x="53.8" y="292.3" transform="rotate(90 53.8 292.3)">Noir</text>
<text x="69.5" y="291.8" transform="rotate(90 69.5 291.8)">Blanc</text>
<text x="96.3" y="301.9" transform="rotate(90 96.3 301.9)">Gris</text>
</g>
</svg>
